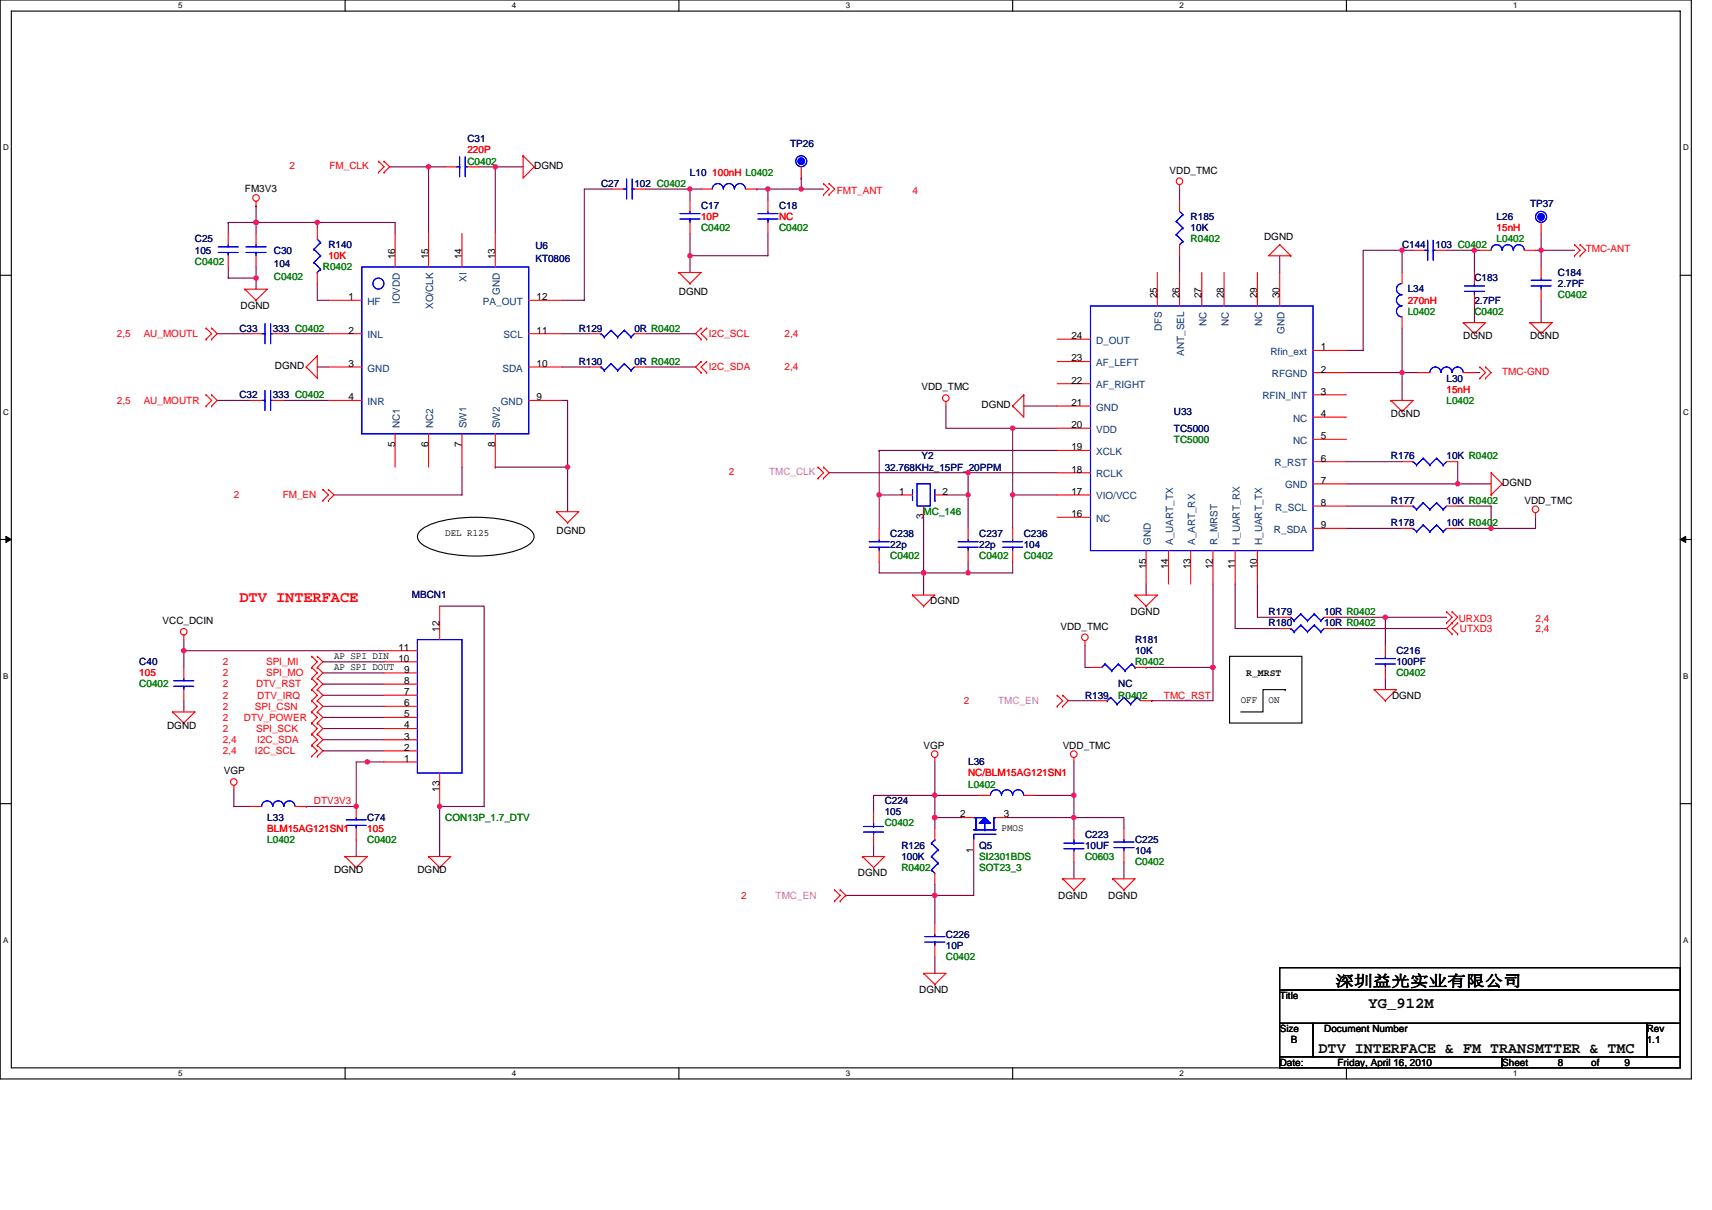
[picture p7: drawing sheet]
<svg xmlns="http://www.w3.org/2000/svg" width="297mm" height="210mm" viewBox="0 0 297 210" stroke-linecap="round" stroke-linejoin="round" font-family="sans-serif">
<path d="M0 0h293.5v187.2h-293.5zM2 1.9h289.5v183.4h-289.5z" fill="none" stroke="#000" stroke-width=".19"/>
<g fill="#fff">
<path d="M30.9 .2h.8v1.6h-.8z"/>
<path d="M30.9 185.5h.8v1.6h-.8z"/>
</g>
<path d="M59.9 0v1.9M59.9 185.3v1.9" fill="none" stroke="#000" stroke-width=".19"/>
<g fill="#fff">
<path d="M88.8 .2h.8v1.6h-.8z"/>
<path d="M88.8 185.5h.8v1.6h-.8z"/>
</g>
<path d="M117.8 0v1.9M117.8 185.3v1.9" fill="none" stroke="#000" stroke-width=".19"/>
<g fill="#fff">
<path d="M146.7 .2h.8v1.6h-.8z"/>
<path d="M146.7 185.5h.8v1.6h-.8z"/>
</g>
<path d="M175.7 0v1.9M175.7 185.3v1.9" fill="none" stroke="#000" stroke-width=".19"/>
<g fill="#fff">
<path d="M204.7 .2h.7v1.6h-.7z"/>
<path d="M204.7 185.5h.7v1.6h-.7z"/>
</g>
<path d="M233.6 0v1.9M233.6 185.3v1.9" fill="none" stroke="#000" stroke-width=".19"/>
<g fill="#fff">
<path d="M262.6 .2h.7v1.6h-.7z"/>
<path d="M262.6 185.5h.7v1.6h-.7z"/>
<path d="M.5 24.8h1v1.6h-1z"/>
<path d="M292 24.8h1v1.6h-1z"/>
<path d="M.5 70.7h1v1.5h-1z"/>
<path d="M292 70.7h1v1.5h-1z"/>
</g>
<path d="M0 47.8h2M291.5 47.8h2" fill="none" stroke="#000" stroke-width=".19"/>
<g fill="#fff">
<path d="M.5 116.5h.9v1.6h-.9z"/>
<path d="M292 116.5h.9v1.6h-.9z"/>
</g>
<path d="M0 93.6h2M291.5 93.6h2" fill="none" stroke="#000" stroke-width=".19"/>
<path d="M1 93.1l1 .5-1 .5zM291.5 93.6l1-.5v1z" fill="#000" stroke="#000" stroke-width=".17"/>
<g fill="#fff">
<path d="M.5 162.4h.9v1.5h-.9z"/>
<path d="M292 162.4h.9v1.5h-.9z"/>
</g>
<g fill="none" stroke="#000" stroke-width=".19">
<path d="M72.9 92.2a9.9 9.9 0 0 1 5.4-2.1 24.2 24.2 0 0 1 12.7 1.2 2.41 2.41 0 0 1 1.7 1.8 2.41 2.41 0 0 1-1.7 1.9 24.2 24.2 0 0 1-14 1 8.9 8.9 0 0 1-4.1-1.9 1.31 1.31 0 0 1 0-1.9zM213.3 113.9h12.6v11.6h-12.6zM223 119.7h-3.9v3.8h-3.8M223 119.7h.1M0 139.5h2M291.5 139.5h2M222 167.9h69.5v3.9h-69.5zM222 171.8h69.5v5.8h-69.5zM222 177.6h5.8v5.8h-5.8zM227.8 177.6h57.9v5.8h-57.9zM285.7 177.6h5.8v5.8h-5.8zM222 183.4h38.6v1.9h-38.6z"/>
<path d="M260.6 183.4h30.9v1.9h-30.9z"/>
</g>
<g fill="none" stroke="#800040" stroke-width=".19">
<path d="M39.6 38.6v1.9M39.6 38.6h.1M39.6 38.6h4.8M44.4 35.7h.1M44.4 38.6v1.9M44.4 38.6h10.7M44.4 35.7v2.9M55.1 38.6v1M55.1 38.6h.1M55.1 38.6h13.5v1.9M67.6 29h6.8M74.4 29v11.5"/>
<path d="M74.4 29h.1M74.4 29h2.9M83 29h2.9v11.5M85.9 29h.1M85.9 29h4.9M106.2 32.8h-4.8v19.3h-3.9M112 32.8h7.7M119.7 32.8h.1M119.7 32.8h1.9M119.7 32.8v1.9M131.3 32.8h.1M131.3 32.8h1.9"/>
<path d="M133.2 32.8v1.9M133.2 32.8h5.8M139 30.9h.1M139 32.8h3.9M139 30.9v1.9M204.7 32.8v1.9M37.7 57.9h5.8M39.6 46.3v2h4.8M44.4 48.3h.1M44.4 48.3v1.9M44.4 46.3v2M49.3 57.9h7.7"/>
<path d="M55.1 49.2v2.9h1.9M97.5 57.9h4.8M112 57.9h8.7M119.7 44.4h.1M119.7 40.5v3.9h13.5v-3.9M119.7 44.4v2.9M204.7 44.4v2.9M222 44.4v2.9M243.3 43.4h1.9M243.3 43.4h-6.8v17.4h-2.9M243.3 43.4h.1M243.3 56.9v7.8"/>
<path d="M243.3 43.4v3.9M251 43.4h4.8M255.8 43.4h.1M255.8 43.4v3.9M255.8 53.1v2.9M255.8 43.4h1M266.4 43.4h1M267.4 43.4h.1M267.4 52.1v3.9M267.4 43.4h5.8M267.4 40.5v2.9M267.4 43.4v2.9"/>
<path d="M37.7 69.5h5.8M49.3 69.5h7.7M55.1 63.7h1.9M97.5 63.7h4.8M97.5 69.5h1v11.6M112 63.7h8.7M152.5 78.2h.1M152.5 78.2h30.9M152.5 78.2v7.7M164.1 70.5v3.8h11.6M175.7 74.3h7.7M175.7 74.3h.1"/>
<path d="M175.7 74.3v11.6M177.6 70.5h5.8M233.6 64.7h9.7M243.3 64.7h2.9M243.3 64.7h.1M243.3 64.7v4.8M255.8 64.7h1M80.2 81.1v4.8h-22.2M85.9 81.1h.1M85.9 81.1h12.6M98.5 81.1v7.7M143.8 82h24.2"/>
<path d="M152.5 85.9v5.8M152.5 97.5v1.9h7.7M152.5 85.9h3.9M160.2 89.8v9.6M160.2 99.4h.1M160.2 99.4h7.8M160.2 99.4v3.9M164.1 85.9h3.9M168 82v3.9M168 82h.1M168 85.9h.1M168 97.5v1.9"/>
<path d="M168 82h15.4M168 85.9v5.8M175.7 85.9v5.8M175.7 85.9h7.7M175.7 97.5v1.9h-7.7M233.6 87.8h9.7M233.6 91.7h9.7M233.6 84h19.3M233.6 80.1h9.7M252.9 87.8h5.8v3.9M252.9 91.7h5.8M252.9 80.1v3.9"/>
<path d="M252.9 84h.1M252.9 84h5.8M258.7 91.7h.1M266.4 89.8v1.9h-7.7M31.9 112.9h.1M31.9 111v1.9M31.9 112.9v2.9M31.9 112.9h34.7M56 114.9h10.6M56 118.7h10.6M56 116.8h10.6M76.3 105.2h7.7v34.8h-7.7"/>
<path d="M188.3 112v3.8h.9M198.9 101.3v2M198.9 115.8h.1M198.9 115.8h11.6M210.5 115.8h.1M210.5 101.3v14.5M210.5 115.8v5.8h-10.7M214.3 101.3v7.8h7.7M218.2 101.3v5.8h3.8M231.7 109.1h19.3M231.7 107.1h8.7M240.4 107.1h.1"/>
<path d="M240.4 117.8v1.9M240.4 107.1h10.6M240.4 107.1v4.9M31.9 121.6v1.9M40.6 137.1v2.9h2.9M53.1 140h.1M56 122.6h10.6M56 126.4h10.6M56 120.6h10.6M56 124.5h10.6M56 128.4h10.6M56 130.3h10.6"/>
<path d="M63.7 132.2h-1.9v7.8h-8.7M63.7 132.2h.1M63.7 132.2h2.9M76.3 140h.1M76.3 140v8.6M162.2 138h.1M162.2 138v3.9M162.2 138h-10.6v2.9M162.2 132.2v5.8M162.2 138h7.7M179.6 138h6.7M185.4 121.6h4.8"/>
<path d="M186.3 138h.1M186.3 132.2v5.8M186.3 138v3.9M199.8 121.6h.1M61.8 145.7v2.9M146.7 155.4h15.5v4.8M146.7 155.4h.1M151.6 146.7v1.9M162.2 155.4h.1M162.2 141.9h.1M162.2 153.5v1.9M162.2 141.9v1.9"/>
<path d="M162.2 141.9h4.8M168.9 147.7v7.7h-6.7M174.7 141.9h11.6M186.3 141.9v1.9M186.3 149.6v2.9M186.3 141.9h8.7v1.9M195 149.6v2.9M162.2 166v2.9"/>
</g>
<g fill="#f0f" stroke="#f0f" stroke-width=".19">
<circle cx="55" cy="38.6" r=".38"/>
<circle cx="119.7" cy="44.4" r=".38"/>
<circle cx="31.9" cy="112.9" r=".38"/>
<circle cx="76.3" cy="139.9" r=".38"/>
<circle cx="119.7" cy="32.8" r=".38"/>
<circle cx="133.2" cy="32.8" r=".38"/>
<circle cx="139" cy="32.8" r=".38"/>
<circle cx="98.5" cy="81.1" r=".38"/>
<circle cx="255.8" cy="43.4" r=".38"/>
<circle cx="240.3" cy="107.1" r=".38"/>
<circle cx="258.7" cy="91.7" r=".38"/>
<circle cx="168" cy="99.4" r=".38"/>
<circle cx="160.3" cy="99.4" r=".38"/>
<circle cx="152.5" cy="85.9" r=".38"/>
<circle cx="168" cy="82" r=".38"/>
<circle cx="267.4" cy="43.4" r=".37"/>
<circle cx="168" cy="85.9" r=".38"/>
<circle cx="243.3" cy="43.4" r=".38"/>
<circle cx="243.3" cy="64.7" r=".38"/>
<circle cx="175.7" cy="85.9" r=".37"/>
<circle cx="175.7" cy="74.3" r=".37"/>
<circle cx="252.9" cy="84" r=".38"/>
<circle cx="44.4" cy="38.6" r=".38"/>
<circle cx="44.4" cy="48.2" r=".38"/>
<circle cx="74.3" cy="28.9" r=".38"/>
<circle cx="61.8" cy="139.9" r=".38"/>
<circle cx="63.7" cy="132.2" r=".38"/>
<circle cx="162.2" cy="155.4" r=".38"/>
<circle cx="162.2" cy="141.9" r=".38"/>
<circle cx="186.3" cy="141.9" r=".38"/>
<circle cx="186.3" cy="138" r=".38"/>
<circle cx="210.4" cy="115.8" r=".38"/>
<circle cx="162.2" cy="138" r=".38"/>
<circle cx="85.9" cy="28.9" r=".38"/>
</g>
<g fill="none" stroke="#f00" stroke-width=".19">
<path d="M44.4 34.9v.8M55.1 39.6v1.9M65.7 28h.1M65.7 29.9h.1M65.7 28l.9 1-.9 .9M66.6 29.9h.1M66.6 28h.1M66.6 28l1 1-1 .9M77.3 29h1.9M81.1 29h1.9M90.8 27v3.9l1.9-1.9M90.8 27h.1"/>
<path d="M90.8 27l1.9 2M92.7 29h.1M106.2 32.8h1.9M110.1 32.8h1.9M119.7 34.7v2M119.7 38.6v1.9M121.6 32.8h2M129.4 32.8h1.9M133.2 34.7v2M133.2 38.6v1.9M139 29v1.9M142.9 31.9h.1"/>
<path d="M142.9 33.8h.1M142.9 31.9l.9 .9-.9 1M143.8 31.9h.1M143.8 33.8h.1M143.8 31.9l1 .9-1 1M204.7 32v.8M204.7 34.7v2M267.4 38.6v1.9M35.7 58.9h.1M35.7 56.9h.1M35.7 56.9l1 1-1 1M36.7 56.9h.1"/>
<path d="M36.7 58.9h.1M36.7 56.9l1 1-1 1M39.6 40.5v2M39.6 44.4v1.9M42.5 50.2h3.9l-2 1.9M42.5 50.2h.1M42.5 50.2l1.9 1.9M43.5 57.9h1.9M44.4 52.1h.1M44.4 40.5v2M44.4 44.4v1.9M47.3 57.9h2"/>
<path d="M55.1 47.3v1.9M57 52.1h5.8M57 57.9h5.8M68.6 40.5v5.8M74.4 40.5v5.8M80.2 40.5v5.8M85.9 40.5v5.8M91.7 52.1h5.8M91.7 57.9h5.8M102.3 57.9h2M110.1 57.9h1.9M117.8 47.3h3.8l-1.9 1.9"/>
<path d="M117.8 47.3h.1M117.8 47.3l1.9 1.9M119.7 49.2h.1M121.6 56.9h.1M121.6 58.9h.1M121.6 56.9l-.9 1 .9 1M122.6 58.9h.1M122.6 56.9h.1M122.6 56.9l-1 1 1 1M183.4 58.9h5.8M200.8 47.3v5.8M204.7 42.5v1.9"/>
<path d="M204.7 47.3v5.8M208.5 47.3v5.8M212.4 47.3v5.8M218.2 47.3v5.8M222 42.5l-1.9 1.9h3.9M222 42.5h.1M222 42.5l2 1.9M222 47.3v5.8M224 44.4h.1M243.3 47.3v1.9M243.3 55v1.9M245.2 43.4h1.9"/>
<path d="M249.1 43.4h1.9M253.9 56h3.8l-1.9 1.9M253.9 56h.1M253.9 56l1.9 1.9M255.8 57.9h.1M255.8 47.3v1.9M255.8 51.2v1.9M256.8 43.4h1.9M264.5 43.4h1.9M265.5 56h3.8l-1.9 1.9M265.5 56h.1M265.5 56l1.9 1.9"/>
<path d="M267.4 57.9h.1M267.4 46.3v2M267.4 50.2v1.9M273.2 44.4h.1M273.2 42.5h.1M273.2 42.5l.9 .9-.9 1M274.1 44.4h.1M274.1 42.5h.1M274.1 42.5l1 .9-1 1M35.7 70.5h.1M35.7 68.5h.1M35.7 68.5l1 1-1 1"/>
<path d="M36.7 68.5h.1M36.7 70.5h.1M36.7 68.5l1 1-1 1M43.5 69.5h1.9M47.3 69.5h2M53.1 63.7h.1M55.1 61.8v3.8l-2-1.9M55.1 61.8h.1M55.1 61.8l-2 1.9M57 63.7h5.8M57 69.5h5.8M68.6 75.3v5.8"/>
<path d="M74.4 75.3v5.8M80.2 75.3v5.8M85.9 75.3v5.8M91.7 63.7h5.8M91.7 69.5h5.8M102.3 63.7h2M110.1 63.7h1.9M121.6 62.7h.1M121.6 64.7h.1M121.6 62.7l-.9 1 .9 1M122.6 64.7h.1M122.6 62.7h.1"/>
<path d="M122.6 62.7l-1 1 1 1M164.1 69.7v.8M175.7 70.5h.1M177.6 68.5v3.9l-1.9-1.9M177.6 68.5h.1M177.6 68.5l-1.9 2M183.4 78.2h5.8M183.4 74.3h5.8M183.4 70.5h5.8M183.4 66.6h5.8M183.4 62.7h5.8M227.8 60.8h5.8"/>
<path d="M227.8 64.7h5.8M227.8 68.5h5.8M227.8 72.4h5.8M227.8 76.2h5.8M241.3 69.5h3.9l-1.9 1.9M241.3 69.5h.1M241.3 69.5l2 1.9M243.3 71.4h.1M246.2 64.7h1.9M253.9 64.7h1.9M256.8 65.6h.1M256.8 63.7h.1"/>
<path d="M256.8 63.7l.9 1-.9 .9M257.7 65.6h.1M257.7 63.7h.1M257.7 63.7l1 1-1 .9M56 86.9h.1M56 84.9h.1M56 84.9l1 1-1 1M57 84.9h.1M57 86.9h.1M57 84.9l1 1-1 1M96.6 88.8h3.8l-1.9 1.9M96.6 88.8h.1"/>
<path d="M96.6 88.8l1.9 1.9M98.5 90.7h.1M141.9 81.1h.1M141.9 83h.1M141.9 81.1l1 .9-1 1M142.9 83h.1M142.9 81.1h.1M142.9 81.1l.9 .9-.9 1M152.5 91.7v1.9M152.5 95.5v2M156.4 85.9h1.9M160.2 87.8v2"/>
<path d="M162.2 85.9h1.9M168 91.7v1.9M168 95.5v2M175.7 91.7v1.9M175.7 95.5v2M183.4 85.9h5.8M183.4 89.8h5.8M183.4 82h5.8M198.9 95.5v5.8M202.7 95.5v5.8M206.6 95.5v5.8M210.5 95.5v5.8"/>
<path d="M214.3 95.5v5.8M218.2 95.5v5.8M227.8 87.8h5.8M227.8 91.7h5.8M227.8 80.1h5.8M227.8 84h5.8M243.3 87.8h1.9M243.3 91.7h1.9M243.3 80.1h1.9M251 87.8h1.9M251 91.7h1.9M251 80.1h1.9"/>
<path d="M258.7 85.9h.1M260.6 84l-1.9-2v3.9M260.6 84h.1M260.6 84l-1.9 1.9M266.4 89v.8M31.9 110.2v.8M31.9 115.8v2M31.9 119.7v1.9M54.1 117.8h.1M54.1 115.8h.1M54.1 113.9h.1M54.1 119.7h.1"/>
<path d="M54.1 115.8l1 1-1 1M54.1 113.9l1 1-1 .9M54.1 117.8l1 .9-1 1M54.1 119.7l1 .9-1 1M55.1 115.8h.1M55.1 117.8h.1M55.1 113.9h.1M55.1 119.7h.1M55.1 115.8l.9 1-.9 1M55.1 113.9l.9 1-.9 .9M55.1 117.8l.9 .9-.9 1M55.1 119.7l.9 .9-.9 1"/>
<path d="M66.6 118.7h5.8M66.6 116.8h5.8M66.6 114.9h5.8M66.6 112.9h5.8M76.3 105.2v5.8M158.3 103.3h3.9l-2 1.9M158.3 103.3h.1M158.3 103.3l1.9 1.9M160.2 105.2h.1M188.3 111.2v.8M189.2 115.8h2M196.9 103.3h3.9l-1.9 1.9"/>
<path d="M196.9 103.3h.1M196.9 103.3l2 1.9M196.9 115.8h2M198.9 105.2h.1M222 107.1h2M222 109.1h2M229.8 107.1h1.9M229.8 109.1h1.9M238.4 119.7h3.9l-1.9 1.9M238.4 119.7h.1M238.4 119.7l2 1.9M240.4 112v1.9"/>
<path d="M240.4 115.8v2M251 106.2h.1M251 108.1h.1M251 106.2l.9 .9-.9 1M251.9 106.2h.1M251.9 108.1h.1M251.9 110h.1M251.9 106.2l1 .9-1 1M251.9 108.1l-.9 1 .9 .9M252.9 110h.1M252.9 108.1h.1M252.9 108.1l-1 1 1 .9"/>
<path d="M29.9 123.5h3.9l-1.9 2M29.9 123.5h.1M29.9 123.5l2 2M31.9 125.5h.1M40.6 136.3v.8M43.5 140h1.9M51.2 140h1.9M54.1 121.6h.1M54.1 125.5h.1M54.1 123.5h.1M54.1 127.4h.1M54.1 129.3h.1"/>
<path d="M54.1 131.3h.1M54.1 123.5l1 1-1 1M54.1 121.6l1 1-1 .9M54.1 125.5l1 .9-1 1M54.1 127.4l1 1-1 .9M54.1 129.3l1 1-1 1M55.1 121.6h.1M55.1 123.5h.1M55.1 125.5h.1M55.1 127.4h.1M55.1 129.3h.1M55.1 131.3h.1"/>
<path d="M55.1 123.5l.9 1-.9 1M55.1 121.6l.9 1-.9 .9M55.1 125.5l.9 .9-.9 1M55.1 127.4l.9 1-.9 .9M55.1 129.3l.9 1-.9 1M61.8 140v1.9M66.6 132.2h5.8M66.6 130.3h5.8M66.6 128.4h5.8M66.6 126.4h5.8M66.6 124.5h5.8M66.6 122.6h5.8"/>
<path d="M66.6 120.6h5.8M76.3 134.2v5.8M162.2 131.5v.7M169.9 138h1.9M177.6 138h2M183.4 122.6h.1M183.4 120.6h.1M183.4 120.6l1 1-1 1M184.4 120.6h.1M184.4 122.6h.1M184.4 120.6l1 1-1 1M186.3 131.5v.7"/>
<path d="M190.2 121.6h1.9M197.9 121.6h1.9M240.4 121.6h.1M59.9 148.6h3.8l-1.9 2M59.9 148.6h.1M59.9 148.6l1.9 2M61.8 150.6h.1M61.8 143.8v1.9M74.4 148.6h3.8l-1.9 2M74.4 148.6h.1M74.4 148.6l1.9 2M76.3 150.6h.1"/>
<path d="M144.8 156.4h.1M144.8 154.4h.1M144.8 154.4l1 1-1 1M145.8 154.4h.1M145.8 156.4h.1M145.8 154.4l.9 1-.9 1M149.6 148.6h3.9l-1.9 2M149.6 148.6h.1M149.6 148.6l2 2M151.6 150.6h.1M151.6 140.9v2M151.6 144.8v1.9"/>
<path d="M162.2 143.8v1.9M162.2 151.5v2M167 141.9h1.9M168.9 145.7v2M172.8 141.9h1.9M184.4 152.5h3.9l-2 1.9M184.4 152.5h.1M184.4 152.5l1.9 1.9M186.3 154.4h.1M186.3 143.8v1.9M186.3 147.7v1.9M193.1 152.5h3.8l-1.9 1.9"/>
<path d="M193.1 152.5h.1M193.1 152.5l1.9 1.9M195 154.4h.1M195 143.8v1.9M195 147.7v1.9M160.2 168.9h3.9l-1.9 1.9M160.2 168.9h.1M160.2 168.9l2 1.9M162.2 170.8h.1M162.2 160.2v2M162.2 164.1v1.9"/>
<circle cx="44.4" cy="34.4" r=".57"/>
<circle cx="204.6" cy="31.5" r=".57"/>
<circle cx="164.1" cy="69.1" r=".57"/>
<circle cx="266.4" cy="88.4" r=".57"/>
<circle cx="31.9" cy="109.6" r=".57"/>
<circle cx="188.2" cy="110.6" r=".57"/>
<circle cx="40.6" cy="135.7" r=".57"/>
<circle cx="162.2" cy="130.9" r=".57"/>
<circle cx="186.3" cy="130.9" r=".57"/>
</g>
<g fill="none" stroke="#00f" stroke-width=".19">
<path d="M79.2 29h.6M79.8 27.2v3.5M79.8 29h.1M80.7 29h.4M80.7 27.2v3.5M108.1 32.8h.6M108.7 31.1v3.4M108.7 32.8h.1M109.7 32.8h.4M109.7 31.1v3.4M118 38h3.5M118 37.1h3.5"/>
<path d="M119.7 36.7v.4M119.7 38h.1M119.7 38v.6M123.6 32.8a.95 .95 0 0 1 .9-.9 .95 .95 0 0 1 1 .9M125.5 32.8a.96 .96 0 0 1 1-.9 .96 .96 0 0 1 .9 .9 .95 .95 0 0 1 1-.9 .95 .95 0 0 1 .9 .9M131.5 38h3.5M131.5 37.1h3.5M133.2 36.7v.4M133.2 38h.1M133.2 38v.6M204.1 38.4h.1M204.1 38.4l1.1 1.2"/>
<path d="M204.7 36.7l.5 .6M205.2 37.3h.1M205.2 39.6h.1M205.2 37.3l-1.1 1.1M205.2 39.6l-1.1 1.1M37.9 43.8h3.4M37.9 42.8h3.4M39.6 42.5v.3M39.6 43.8h.1M39.6 43.8v.6M42.7 43.8h3.5M42.7 42.8h3.5"/>
<path d="M44.4 42.5v.3M44.4 43.8h.1M44.4 43.8v.6M45.4 57.9h.6M46 56.2v3.4M46 57.9h.1M46.9 57.9h.4M46.9 56.2v3.4M54.5 43.2h.1M54.5 45.6h.1M54.5 43.2l1.1 1.2M54.5 45.6l1.1 1.1"/>
<path d="M55.1 47.3h.1M55.1 41.5l.5 .6M55.6 42.1h.1M55.6 44.4h.1M55.6 46.7h.1M55.6 42.1l-1.1 1.1M55.6 44.4l-1.1 1.2M55.6 46.7l-.5 .6M62.8 46.3h28.9v29h-28.9zM104.3 57.9h.1M104.3 57.9l.6 .6M104.9 58.5h.1"/>
<path d="M106 57.3h.1M106 57.3l1.2 1.2M106 57.3l-1.1 1.2M107.2 58.5h.1M108.3 57.3h.1M108.3 57.3l1.2 1.2M108.3 57.3l-1.1 1.2M109.5 58.5h.1M110.1 57.9l-.6 .6M189.2 53.1h38.6v42.4h-38.6zM204.1 40.7h.1M204.1 40.7l1.1 1.2"/>
<path d="M204.7 42.5h.1M205.2 41.9h.1M205.2 41.9l-.5 .6M243.2 49.2a.96 .96 0 0 0-.9 1 .96 .96 0 0 0 .9 .9 .96 .96 0 0 0-.9 1 .96 .96 0 0 0 .9 1M243.2 53.1a.95 .95 0 0 0-.9 .9 .95 .95 0 0 0 .9 1M247.1 43.4h.6M247.7 41.7v3.5M247.7 43.4h.1M248.7 43.4h.4M248.7 41.7v3.5M254.1 50.6h3.5M254.1 49.6h3.5"/>
<path d="M255.8 49.2v.4M255.8 50.6h.1M255.8 50.6v.6M258.7 43.4a.95 .95 0 0 1 1-.9 .95 .95 0 0 1 .9 .9M260.6 43.4a.96 .96 0 0 1 1-.9 .96 .96 0 0 1 1 .9 .95 .95 0 0 1 .9-.9 .95 .95 0 0 1 1 .9M265.7 49.6h3.4M265.7 48.6h3.4M267.4 48.3v.3M267.4 49.6h.1M267.4 49.6v.6M45.4 69.5h.6M46 67.8v3.4"/>
<path d="M46 69.5h.1M46.9 69.5h.4M46.9 67.8v3.4M104.3 63.7h.1M104.3 63.7l.6 .6M104.9 64.3h.1M106 63.1h.1M106 63.1l1.2 1.2M106 63.1l-1.1 1.2M107.2 64.3h.1M108.3 63.1h.1M108.3 63.1l1.2 1.2"/>
<path d="M108.3 63.1l-1.1 1.2M109.5 64.3h.1M110.1 63.7l-.6 .6M246.9 79.5h.1M246.9 79.5l1.2 1.2M246.9 79.5l-1.1 1.2M248.1 64.6a.95 .95 0 0 1 .9-.9 .95 .95 0 0 1 1 .9M249.3 79.5h.1M249.3 79.5l1.1 1.2M249.3 79.5l-1.2 1.2M250 64.6a.96 .96 0 0 1 1-.9 .96 .96 0 0 1 .9 .9 .96 .96 0 0 1 1-.9 .96 .96 0 0 1 1 .9M150.8 95h3.5"/>
<path d="M150.8 94h3.5M152.5 93.6v.4M152.5 95h.1M152.5 95v.5M158.3 84.9v2M159.1 84h2.3v3.8h-2.3zM162.2 86.9h.1M162.2 84.9v2M166.2 95h3.5M166.2 94h3.5M168 93.6v.4M168 95h.1"/>
<path d="M168 95v.5M174 95h3.4M174 94h3.4M175.7 93.6v.4M175.7 95h.1M175.7 95v.5M245.2 87.8h.1M245.2 91.7h.1M245.2 80.1h.1M245.2 87.8l.6 .6M245.2 91.7l.6 .6M245.2 80.1l.6 .6"/>
<path d="M245.8 88.4h.1M245.8 92.3h.1M245.8 80.7h.1M246.9 87.2h.1M246.9 91.1h.1M246.9 87.2l1.2 1.2M246.9 87.2l-1.1 1.2M246.9 91.1l1.2 1.2M246.9 91.1l-1.1 1.2M248.1 88.4h.1M248.1 92.3h.1M248.1 80.7h.1"/>
<path d="M249.3 87.2h.1M249.3 91.1h.1M249.3 87.2l-1.2 1.2M249.3 87.2l1.1 1.2M249.3 91.1l1.1 1.2M249.3 91.1l-1.2 1.2M250.4 88.4h.1M250.4 92.3h.1M250.4 80.7h.1M251 87.8l-.6 .6M251 91.7l-.6 .6M251 80.1l-.6 .6"/>
<path d="M30.2 119.1h3.4M30.2 118.1h3.4M31.9 117.8v.3M31.9 119.1h.1M31.9 119.1v.6M72.4 111h7.8v23.2h-7.8zM191.7 115.2h.1M191.7 115.2l-.5 .6M191.7 115.2l1.2 1.2M192.9 116.4h.1M194 115.2h.1M194 115.2l-1.1 1.2"/>
<path d="M194 115.2l1.2 1.2M195.2 116.4h.1M196.4 115.2h.1M196.4 115.2l-1.2 1.2M196.4 115.2l.5 .6M196.9 115.8h.1M224 107.1h.1M224 109.1h.1M224 107.1l.5 .6M224 109.1l.5 .5M224.5 107.7h.1M224.5 109.6h.1"/>
<path d="M225.7 106.6h.1M225.7 108.5h.1M225.7 106.6l1.2 1.1M225.7 106.6l-1.2 1.1M225.7 108.5l1.2 1.1M225.7 108.5l-1.2 1.1M226.9 107.7h.1M226.9 109.6h.1M228 106.6h.1M228 108.5h.1M228 106.6l1.2 1.1M228 106.6l-1.1 1.1"/>
<path d="M228 108.5l1.2 1.1M228 108.5l-1.1 1.1M229.2 107.7h.1M229.2 109.6h.1M229.8 107.1l-.6 .6M229.8 109.1l-.6 .5M238.6 115.2h3.5M238.6 114.3h3.5M240.4 113.9v.4M240.4 115.2h.1M240.4 115.2v.6M45.4 139.9a.95 .95 0 0 1 1-.9 .95 .95 0 0 1 .9 .9 .96 .96 0 0 1 1-.9 .96 .96 0 0 1 .9 .9 .97 .97 0 0 1 1-.9 .97 .97 0 0 1 1 .9"/>
<path d="M171.8 138a.95 .95 0 0 1 1-.9 .95 .95 0 0 1 1 .9 .96 .96 0 0 1 .9-.9 .96 .96 0 0 1 1 .9M175.7 138a.95 .95 0 0 1 1-.9 .95 .95 0 0 1 .9 .9M192.1 121.6h.1M192.7 121h.1M192.7 121l1.1 1.2M192.7 121l-.6 .6M193.8 122.2h.1M195 121h.1M195 121l1.2 1.2M195 121l-1.2 1.2M196.2 122.2h.1M197.3 121h.1"/>
<path d="M197.3 121l.6 .6M197.3 121l-1.1 1.2M60.1 143.2h3.4M60.1 142.3h3.4M61.8 141.9v.4M61.8 143.2h.1M61.8 143.2v.6M149.8 143.4h3.5M149.8 144.4h3.5M151.6 144.4v.4M151.6 143.4h.1M151.6 142.9v.5"/>
<path d="M161.6 151h.1M161.6 148.6h.1M161.6 146.3h.1M161.6 151l.6 .5M161.6 148.6l1.2 1.2M161.6 146.3l1.2 1.2M162.2 145.7h.1M162.2 145.7l-.6 .6M162.8 149.8h.1M162.8 147.5h.1M162.8 149.8l-1.2 1.2M162.8 147.5l-1.2 1.1"/>
<path d="M168.9 144h3.9M168.9 141.9h2M169.3 142.1v1.7M169.3 141.9v2.1M170.9 144h.1M170.9 142.9v1.1M172.4 143.8v-1.9h.4h-.4v2.1M172.8 144.8h-3.9v.9M184.6 146.3h3.5M184.6 147.3h3.5M186.3 147.3v.4M186.3 146.3h.1"/>
<path d="M186.3 145.7v.6M193.3 147.1h3.4M193.3 146.1h3.4M195 145.7v.4M195 147.1h.1M195 147.1v.6M160.5 163.5h3.4M160.5 162.5h3.4M162.2 162.2v.3M162.2 163.5h.1M162.2 163.5v.6"/>
<circle cx="139" cy="28" r=".95"/>
<circle cx="267.4" cy="37.6" r=".96"/>
<circle cx="65.7" cy="49.2" r=".95"/>
</g>
<g fill="#00f" stroke="#00f" stroke-width=".19">
<path d="M170.9 141.9l.9 1h-1.9z" fill-rule="evenodd"/>
<path d="M170.9 141.9l.9 1h-1.9z" fill-rule="evenodd"/>
<circle cx="139" cy="28" r=".57"/>
<circle cx="267.4" cy="37.6" r=".57"/>
</g>
<text font-size="2.7" fill="#f00" x="41.5" y="104.5">DTV INTERFACE</text>
<g font-size="2.7">
<text x="231.7" y="171.2">深圳益光实业有限公司</text>
<text x="237.5" y="175">YG_912M</text>
<text x="228.8" y="182.7">DTV INTERFACE &amp; FM TRANSMTTER &amp; TMC</text>
</g>
<g font-size="1.7" fill="#f00">
<text x="50.2" y="29.3">2</text>
<text x="57.2" y="29.3">FM_CLK</text>
<text x="81.1" y="26.6">220P</text>
<text x="123.6" y="30.5">100nH L0402</text>
<text x="145.2" y="33.6">FMT_ANT</text>
<text x="158.3" y="33.6">4</text>
<text x="121.6" y="38.2">10P</text>
<text x="135.2" y="38.2">NC</text>
<text x="259.7" y="40.2">15nH</text>
<text x="57" y="45">10K</text>
<text x="275.1" y="43.8">TMC-ANT</text>
<text x="244.2" y="52.7">270nH</text>
<text x="20.3" y="58.5">2,5</text>
<text x="24.9" y="58.5">AU_MOUTL</text>
<text x="123" y="58.5">I2C_SCL</text>
<text x="136.1" y="58.5">2,4</text>
<text x="123" y="64.3">I2C_SDA</text>
<text x="136.1" y="64.3">2,4</text>
<text x="260.6" y="65">TMC-GND</text>
<text x="20.3" y="70.1">2,5</text>
<text x="24.9" y="70.1">AU_MOUTR</text>
<text x="251" y="68.1">15nH</text>
<text x="126.5" y="82.4">2</text>
<text x="40.6" y="86.5">2</text>
<text x="49.1" y="86.5">FM_EN</text>
<text x="253.1" y="107.9">URXD3</text>
<text x="266.4" y="107.9">2,4</text>
<text x="253.3" y="109.6">UTXD3</text>
<text x="266.4" y="109.6">2,4</text>
<text x="24.2" y="117.4">105</text>
<text x="38.6" y="117.4">2</text>
<text x="38.6" y="115.4">2</text>
<text x="38.6" y="119.3">2</text>
<text x="44.4" y="119.3">DTV_RST</text>
<text x="46.2" y="117.4">SPI_MO</text>
<text x="46.2" y="115.4">SPI_MI</text>
<text x="38.6" y="125.1">2</text>
<text x="38.6" y="123.1">2</text>
<text x="38.6" y="121.2">2</text>
<text x="42.3" y="125.1">DTV_POWER</text>
<text x="44.2" y="123.1">SPI_CSN</text>
<text x="44.6" y="121.2">DTV_IRQ</text>
<text x="167.2" y="122.2">2</text>
<text x="201.9" y="121.2">TMC_RST</text>
<text x="38.6" y="130.9">2,4</text>
<text x="38.6" y="127">2</text>
<text x="38.6" y="128.9">2,4</text>
<text x="44.2" y="130.9">I2C_SCL</text>
<text x="44.4" y="127">SPI_SCK</text>
<text x="44.6" y="128.9">I2C_SDA</text>
<text x="168" y="134.7">NC/BLM15AG121SN1</text>
<text x="54.5" y="139.6">DTV3V3</text>
<text x="46.4" y="144.4">BLM15AG121SN1</text>
<text x="63.7" y="144.4">105</text>
<text x="128.6" y="156">2</text>
</g>
<g font-size="1.7" fill="#000080">
<text x="81.1" y="24.7">C31</text>
<text x="137.1" y="25.5">TP26</text>
<text x="104.3" y="32.4">C27</text>
<text x="110.1" y="32.4">102 C0402</text>
<text x="119.7" y="30.5">L10</text>
<text x="265.5" y="35.9">TP37</text>
<text x="121.6" y="36.3">C17</text>
<text x="135.2" y="36.3">C18</text>
<text x="206.6" y="38.2">R185</text>
<text x="206.6" y="40.2">10K</text>
<text x="259.7" y="38.2">L26</text>
<text x="33.8" y="42.1">C25</text>
<text x="33.8" y="44">105</text>
<text x="47.5" y="44">C30</text>
<text x="47.5" y="46.3">104</text>
<text x="57" y="43.1">R140</text>
<text x="92.9" y="43.2">U6</text>
<text x="92.9" y="45.6">KT0806</text>
<text x="243.3" y="43.1">C144</text>
<text x="249.1" y="43.1">103 C0402</text>
<text x="270.3" y="47.9">C184</text>
<text x="244.2" y="50.8">L34</text>
<text x="255.8" y="48.8">C183</text>
<text x="255.8" y="52.7">2.7PF</text>
<text x="270.3" y="49.8">2.7PF</text>
<text x="41.5" y="57.5">C33</text>
<text x="47.3" y="57.5">333 C0402</text>
<text x="100.4" y="57.5">R129</text>
<text x="110.1" y="57.5">0R R0402</text>
<text x="100.4" y="63.3">R130</text>
<text x="110.1" y="63.3">0R R0402</text>
<text x="41.5" y="69.1">C32</text>
<text x="47.3" y="69.1">333 C0402</text>
<text x="251" y="66.2">L30</text>
<text x="203.7" y="72">U33</text>
<text x="203.7" y="74.9">TC5000</text>
<text x="153.5" y="81.7">32.768KHz_15PF_20PPM</text>
<text x="159.9" y="79.7">Y2</text>
<text x="241.3" y="79.7">R176</text>
<text x="251" y="79.7">10K R0402</text>
<text x="241.3" y="87.4">R177</text>
<text x="251" y="87.4">10K R0402</text>
<text x="154.5" y="93.2">C238</text>
<text x="154.5" y="95.2">22p</text>
<text x="169.9" y="93.2">C237</text>
<text x="169.9" y="95.2">22p</text>
<text x="177.6" y="93.2">C236</text>
<text x="177.6" y="95.2">104</text>
<text x="241.3" y="91.3">R178</text>
<text x="251" y="91.3">10K R0402</text>
<text x="71.5" y="103.8">MBCN1</text>
<text x="220.1" y="106.7">R179</text>
<text x="229.8" y="106.7">10R R0402</text>
<text x="196.9" y="111.6">R181</text>
<text x="196.9" y="113.5">10K</text>
<text x="220.1" y="108.7">R180</text>
<text x="229.8" y="108.7">10R R0402</text>
<text x="242.3" y="113.5">C216</text>
<text x="24.2" y="115.4">C40</text>
<text x="194" y="119.3">NC</text>
<text x="242.3" y="115.4">100PF</text>
<text x="188.3" y="121.2">R139</text>
<text x="168" y="132.8">L36</text>
<text x="46.4" y="142.5">L33</text>
<text x="63.7" y="142.5">C74</text>
<text x="153.5" y="139.6">C224</text>
<text x="153.5" y="141.5">105</text>
<text x="156.4" y="147.3">R126</text>
<text x="156.4" y="149.2">100K</text>
<text x="169.9" y="147.3">Q5</text>
<text x="188.3" y="145.4">C223</text>
<text x="188.3" y="147.3">10UF</text>
<text x="196.9" y="146.3">C225</text>
<text x="196.9" y="148.3">104</text>
<text x="164.1" y="162.7">C226</text>
<text x="164.1" y="164.7">10P</text>
</g>
<g font-size="1.7" fill="#008000">
<text x="81.1" y="28.6">C0402</text>
<text x="121.6" y="40.2">C0402</text>
<text x="135.2" y="40.2">C0402</text>
<text x="33.8" y="45.9">C0402</text>
<text x="56" y="46.9">R0402</text>
<text x="206.6" y="42.1">R0402</text>
<text x="259.7" y="42.1">L0402</text>
<text x="47.5" y="48.6">C0402</text>
<text x="270.3" y="51.7">C0402</text>
<text x="244.2" y="54.6">L0402</text>
<text x="255.8" y="54.6">C0402</text>
<text x="251" y="70.1">L0402</text>
<text x="203.7" y="76.8">TC5000</text>
<text x="160.2" y="89.4">MC_146</text>
<text x="154.5" y="97.1">C0402</text>
<text x="169.9" y="97.1">C0402</text>
<text x="177.6" y="97.1">C0402</text>
<text x="24.2" y="119.3">C0402</text>
<text x="196.9" y="115.4">R0402</text>
<text x="242.3" y="117.4">C0402</text>
<text x="194" y="121.2">R0402</text>
<text x="168" y="136.7">L0402</text>
<text x="77.3" y="142.5">CON13P_1.7_DTV</text>
<text x="153.5" y="143.4">C0402</text>
<text x="46.4" y="146.3">L0402</text>
<text x="63.7" y="146.3">C0402</text>
<text x="169.9" y="149.2">SI2301BDS</text>
<text x="188.3" y="149.2">C0603</text>
<text x="156.4" y="151.2">R0402</text>
<text x="169.9" y="151.2">SOT23_3</text>
<text x="196.9" y="150.2">C0402</text>
<text x="164.1" y="166.6">C0402</text>
</g>
<g font-size="1.7">
<text x="92.7" y="29.3">DGND</text>
<text x="42.5" y="33.4">FM3V3</text>
<text x="202.9" y="30.1">VDD_TMC</text>
<text x="219.3" y="41.7">DGND</text>
<text x="68.5" y="45" transform="rotate(-90 68.5 45)">16</text>
<text x="74.3" y="45" transform="rotate(-90 74.3 45)">15</text>
<text x="80.1" y="45" transform="rotate(-90 80.1 45)">14</text>
<text x="85.9" y="45" transform="rotate(-90 85.9 45)">13</text>
<text x="41.7" y="53.7">DGND</text>
<text x="60.4" y="52.1">1</text>
<text x="93.1" y="52.1">12</text>
<text x="117.8" y="51.2">DGND</text>
<text x="200.8" y="51.7" transform="rotate(-90 200.8 51.7)">25</text>
<text x="204.6" y="51.7" transform="rotate(-90 204.6 51.7)">26</text>
<text x="208.5" y="51.7" transform="rotate(-90 208.5 51.7)">27</text>
<text x="212.4" y="51.7" transform="rotate(-90 212.4 51.7)">28</text>
<text x="218.1" y="51.7" transform="rotate(-90 218.1 51.7)">29</text>
<text x="222" y="51.7" transform="rotate(-90 222 51.7)">30</text>
<text x="60.4" y="57.9">2</text>
<text x="93.1" y="57.9">11</text>
<text x="185.9" y="58.8">24</text>
<text x="253.9" y="58.9">DGND</text>
<text x="265.5" y="58.9">DGND</text>
<text x="47.7" y="64.1">DGND</text>
<text x="60.4" y="63.7">3</text>
<text x="93.1" y="63.7">10</text>
<text x="185.9" y="62.7">23</text>
<text x="229.2" y="64.6">2</text>
<text x="229.2" y="60.8">1</text>
<text x="60.4" y="69.5">4</text>
<text x="93.1" y="69.5">9</text>
<text x="159.9" y="67.8">VDD_TMC</text>
<text x="170.3" y="70.8">DGND</text>
<text x="185.9" y="70.4">21</text>
<text x="185.9" y="66.6">22</text>
<text x="229.2" y="68.5">3</text>
<text x="68.5" y="77.6" transform="rotate(-90 68.5 77.6)">5</text>
<text x="74.3" y="77.6" transform="rotate(-90 74.3 77.6)">6</text>
<text x="80.1" y="77.6" transform="rotate(-90 80.1 77.6)">7</text>
<text x="85.9" y="77.6" transform="rotate(-90 85.9 77.6)">8</text>
<text x="185.9" y="74.3">20</text>
<text x="229.2" y="72.4">4</text>
<text x="229.2" y="76.2">5</text>
<text x="241.3" y="72.4">DGND</text>
<text x="185.9" y="82">18</text>
<text x="185.9" y="78.1">19</text>
<text x="229.2" y="83.9">7</text>
<text x="229.2" y="80.1">6</text>
<text x="156" y="85.9">1</text>
<text x="163.6" y="85.9">2</text>
<text x="185.9" y="89.7">16</text>
<text x="185.9" y="85.9">17</text>
<text x="229.2" y="87.8">8</text>
<text x="260.6" y="84.3">DGND</text>
<text x="264.5" y="87.4">VDD_TMC</text>
<text x="77.3" y="93.1">DEL R125</text>
<text x="96.6" y="92.6">DGND</text>
<text x="160.2" y="90.1" transform="rotate(-90 160.2 90.1)">3</text>
<text x="229.2" y="91.7">9</text>
<text x="198.8" y="98.8" transform="rotate(-90 198.8 98.8)">15</text>
<text x="202.7" y="98.8" transform="rotate(-90 202.7 98.8)">14</text>
<text x="206.6" y="98.8" transform="rotate(-90 206.6 98.8)">13</text>
<text x="210.4" y="98.8" transform="rotate(-90 210.4 98.8)">12</text>
<text x="214.3" y="98.8" transform="rotate(-90 214.3 98.8)">11</text>
<text x="218.1" y="98.8" transform="rotate(-90 218.1 98.8)">10</text>
<text x="161.4" y="104.8">DGND</text>
<text x="196.2" y="106.7">DGND</text>
<text x="28.2" y="108.3">VCC_DCIN</text>
<text x="69.1" y="112.9">11</text>
<text x="76.3" y="109.6" transform="rotate(-90 76.3 109.6)">12</text>
<text x="184" y="109.3">VDD_TMC</text>
<text x="58" y="114.3">AP SPI DIN</text>
<text x="58" y="116.2">AP SPI DOUT</text>
<text x="69.1" y="114.8">10</text>
<text x="70.1" y="118.7">8</text>
<text x="70.1" y="116.8">9</text>
<text x="216.2" y="117.2">R_MRST</text>
<text x="70.1" y="124.5">5</text>
<text x="70.1" y="122.6">6</text>
<text x="70.1" y="120.6">7</text>
<text x="215.3" y="122">OFF</text>
<text x="220.1" y="122">ON</text>
<text x="241.5" y="121.2">DGND</text>
<text x="29" y="126.4">DGND</text>
<text x="70.1" y="130.3">2</text>
<text x="70.1" y="128.4">3</text>
<text x="70.1" y="126.4">4</text>
<text x="160.2" y="129.9">VGP</text>
<text x="184.4" y="129.9">VDD_TMC</text>
<text x="38.8" y="134.3">VGP</text>
<text x="70.1" y="132.2">1</text>
<text x="76.3" y="137.4" transform="rotate(-90 76.3 137.4)">13</text>
<text x="166.6" y="141.9">2</text>
<text x="174.2" y="141.9">3</text>
<text x="168.9" y="148" transform="rotate(-90 168.9 148)">1</text>
<text x="173.8" y="144.2">PMOS</text>
<text x="58" y="151.5">DGND</text>
<text x="72.4" y="151.5">DGND</text>
<text x="148.9" y="152.1">DGND</text>
<text x="183.6" y="156">DGND</text>
<text x="192.3" y="156">DGND</text>
<text x="159.5" y="172.4">DGND</text>
<text x="222" y="173.4">Title</text>
<text x="222" y="179.1">Size</text>
<text x="229.8" y="179.1">Document Number</text>
<text x="285.7" y="179.1">Rev</text>
<text x="222" y="184.9">Date:</text>
<text x="224" y="181.1">B</text>
<text x="232.1" y="184.9">Friday, April 16, 2010</text>
<text x="260.6" y="184.9">Sheet</text>
<text x="270.3" y="184.9">8</text>
<text x="276.1" y="184.9">of</text>
<text x="281.9" y="184.9">9</text>
<text x="285.7" y="181.1">1.1</text>
</g>
<g font-size="1.7" fill="#004080">
<text x="63.8" y="52.9">HF</text>
<text x="69.4" y="52.8" transform="rotate(-90 69.4 52.8)">IOVDD</text>
<text x="75.2" y="53.6" transform="rotate(-90 75.2 53.6)">XO/CLK</text>
<text x="81" y="48.9" transform="rotate(-90 81 48.9)">XI</text>
<text x="83.8" y="52.9">PA_OUT</text>
<text x="86.7" y="51.1" transform="rotate(-90 86.7 51.1)">GND</text>
<text x="63.8" y="58.7">INL</text>
<text x="87.4" y="58.7">SCL</text>
<text x="190.2" y="59.6">D_OUT</text>
<text x="201.6" y="57.5" transform="rotate(-90 201.6 57.5)">DFS</text>
<text x="209.3" y="56.6" transform="rotate(-90 209.3 56.6)">NC</text>
<text x="213.2" y="56.6" transform="rotate(-90 213.2 56.6)">NC</text>
<text x="219" y="56.6" transform="rotate(-90 219 56.6)">NC</text>
<text x="222.8" y="57.9" transform="rotate(-90 222.8 57.9)">GND</text>
<text x="63.8" y="64.5">GND</text>
<text x="87.2" y="64.5">SDA</text>
<text x="190.2" y="63.5">AF_LEFT</text>
<text x="205.5" y="61.7" transform="rotate(-90 205.5 61.7)">ANT_SEL</text>
<text x="220.4" y="61.6">Rfin_ext</text>
<text x="220.7" y="65.4">RFGND</text>
<text x="63.8" y="70.3">INR</text>
<text x="86.9" y="70.3">GND</text>
<text x="190.2" y="71.2">GND</text>
<text x="190.2" y="67.4">AF_RIGHT</text>
<text x="219" y="69.3">RFIN_INT</text>
<text x="69.4" y="74.3" transform="rotate(-90 69.4 74.3)">NC1</text>
<text x="75.2" y="74.3" transform="rotate(-90 75.2 74.3)">NC2</text>
<text x="81" y="74.3" transform="rotate(-90 81 74.3)">SW1</text>
<text x="86.7" y="74.3" transform="rotate(-90 86.7 74.3)">SW2</text>
<text x="190.2" y="75.1">VDD</text>
<text x="224.3" y="73.2">NC</text>
<text x="224.3" y="77">NC</text>
<text x="190.2" y="82.8">RCLK</text>
<text x="190.2" y="79">XCLK</text>
<text x="221.1" y="80.9">R_RST</text>
<text x="190.2" y="86.7">VIO/VCC</text>
<text x="221.2" y="88.6">R_SCL</text>
<text x="223" y="84.8">GND</text>
<text x="190.2" y="90.6">NC</text>
<text x="199.7" y="94.6" transform="rotate(-90 199.7 94.6)">GND</text>
<text x="203.5" y="94.6" transform="rotate(-90 203.5 94.6)">A_UART_TX</text>
<text x="207.4" y="94.6" transform="rotate(-90 207.4 94.6)">A_ART_RX</text>
<text x="211.3" y="94.6" transform="rotate(-90 211.3 94.6)">R_MRST</text>
<text x="215.1" y="94.6" transform="rotate(-90 215.1 94.6)">H_UART_RX</text>
<text x="219" y="94.6" transform="rotate(-90 219 94.6)">H_UART_TX</text>
<text x="221" y="92.5">R_SDA</text>
</g>
<g font-size="1.7" fill="#f0f">
<text x="133.4" y="82.4">TMC_CLK</text>
<text x="173.2" y="122.2">TMC_EN</text>
<text x="134.6" y="156">TMC_EN</text>
</g>
<g font-size="1.4">
<text x="30.9" y="1.5">5</text>
<text x="88.8" y="1.5">4</text>
<text x="146.7" y="1.5">3</text>
<text x="204.7" y="1.5">2</text>
<text x="262.6" y="1.5">1</text>
<text x=".5" y="26.1">D</text>
<text x="292" y="26.1">D</text>
<text x=".5" y="71.9">C</text>
<text x="292" y="71.9">C</text>
<text x=".5" y="117.8">B</text>
<text x="292" y="117.8">B</text>
<text x=".5" y="163.6">A</text>
<text x="292" y="163.6">A</text>
<text x="30.9" y="186.8">5</text>
<text x="88.8" y="186.8">4</text>
<text x="146.7" y="186.8">3</text>
<text x="204.7" y="186.8">2</text>
<text x="262.6" y="186.8">1</text>
</g>
</svg>
